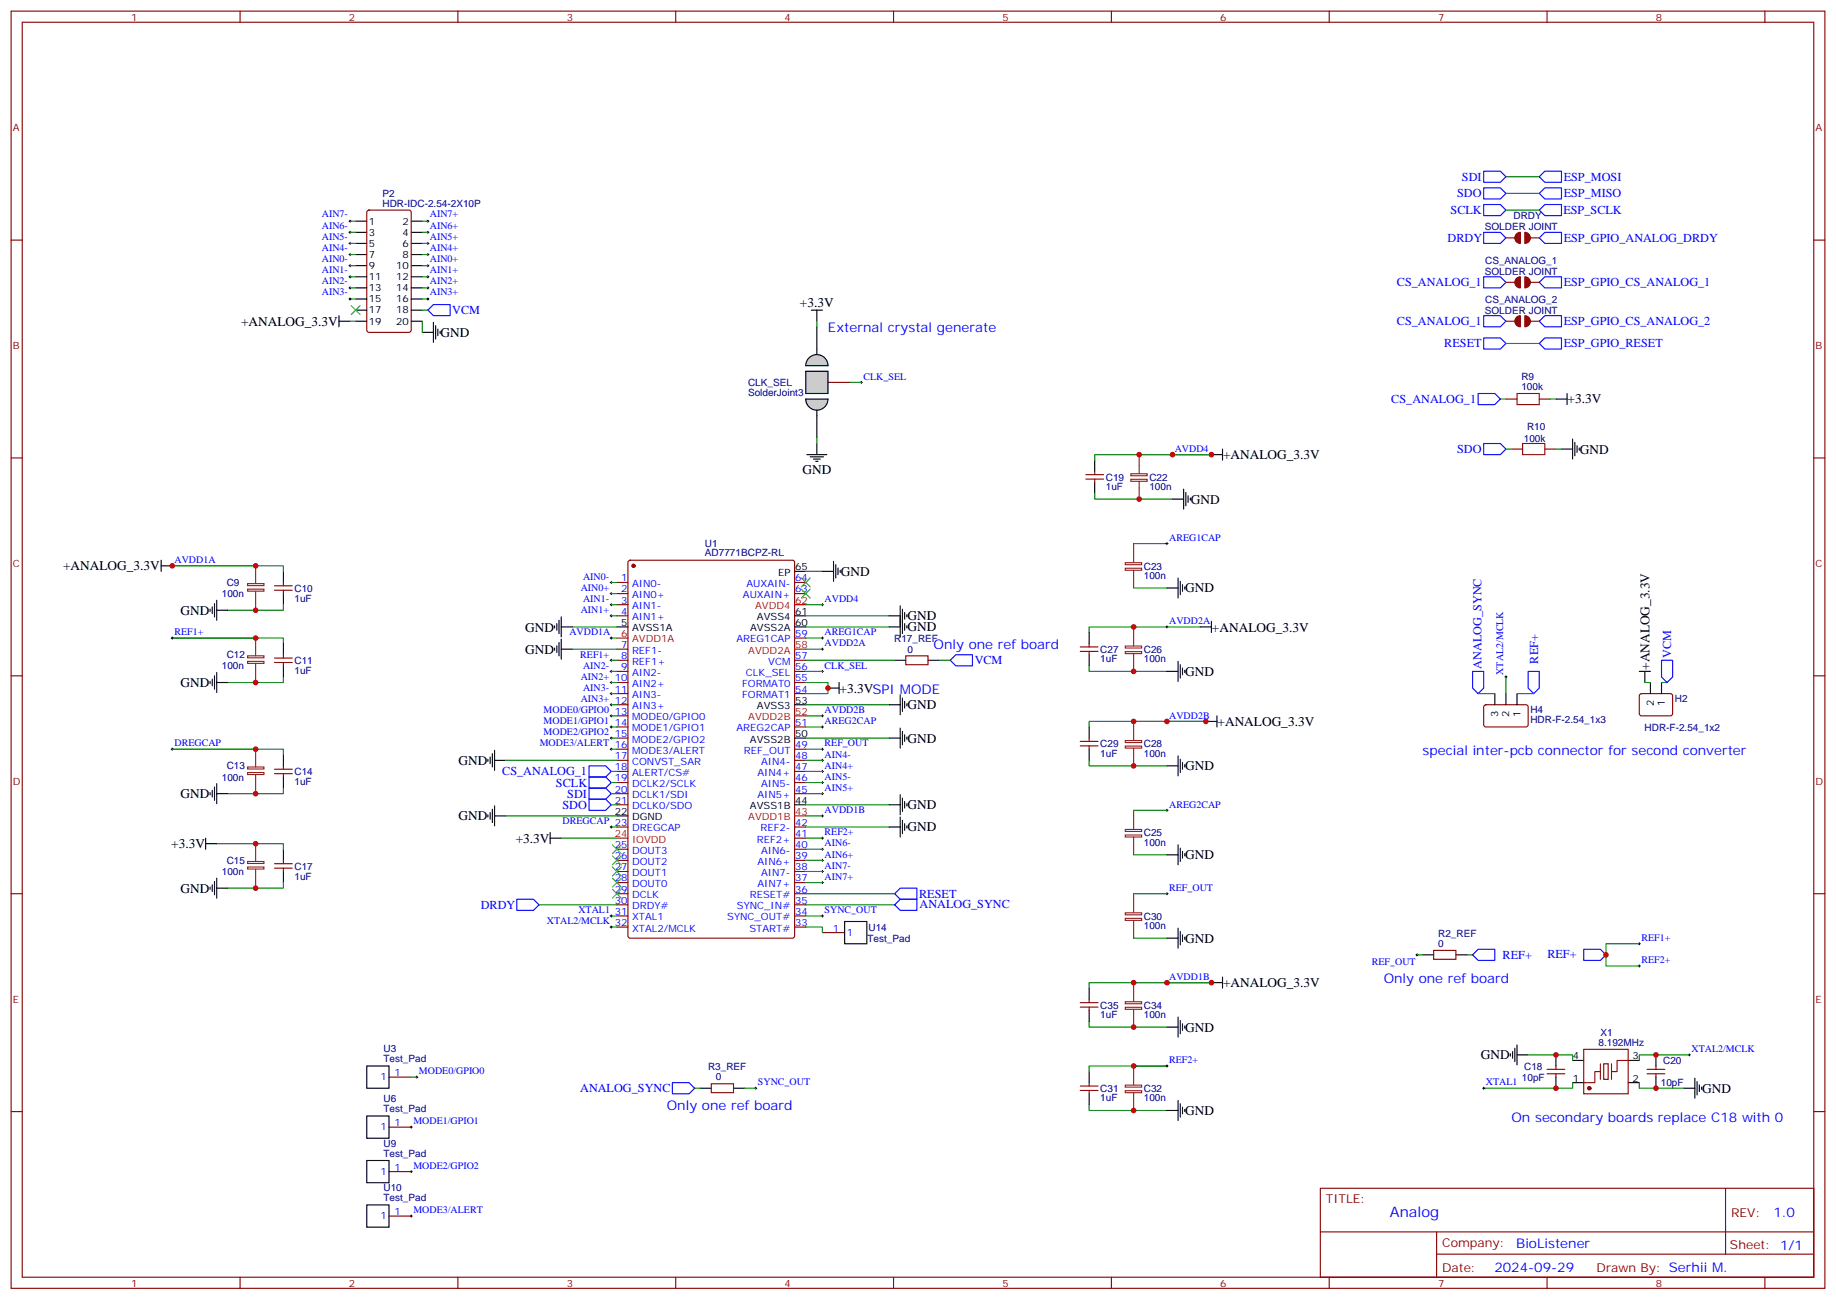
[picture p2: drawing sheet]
<svg xmlns="http://www.w3.org/2000/svg" width="583mm" height="413mm" viewBox="0 0 583 413" stroke-linecap="round" stroke-linejoin="round" font-family="sans-serif">
<g fill="none" stroke="#870000" stroke-width=".35">
<path d="M3.5 3.5h575.8v405.4h-575.8zM7.1 7.1h568.6v398.2h-568.6zM76.2 3.5v3.6M145.3 3.5v3.6M214.5 3.5v3.6M283.6 3.5v3.6M352.8 3.5v3.6M421.9 3.5v3.6M491.1 3.5v3.6M560.2 3.5v3.6M3.5 76.2h3.6M116.7 66.9l.4-.2h12.7l.7 .4v37.7l-.4 .6-13 .1-.6-.5-.1-37.6z"/>
<path d="M478 75.5h2.8M485.8 75.5h2.8M575.7 76.2h3.6M478 89.6h2.8M485.8 89.6h2.8M478 102h2.8M485.8 102h2.8M478 126.6h3.5M488.6 126.6h3.5M3.5 145.3h3.6M344.7 150.6h5.6M344.7 152h5.6"/>
<path d="M347.5 149.6v1M347.5 152v1.1M479.8 142.5h3.5M490.4 142.5h3.5M575.7 145.3h3.6M199.6 178l.4-.2h51.5l.7 .4v118.8l-.4 .7h-51.8l-.6-.4-.1-118.8zM87.1 187.3h5.7M87.1 185.9h5.7M90 184.9v1M90 187.3v1.1M195.8 184.9h3.5M195.8 188.4h3.5"/>
<path d="M195.8 191.9h3.5M195.8 195.4h3.5M252.2 184.9h3.6M252.2 188.4h3.6M3.5 214.5h3.6M87.1 210.3h5.7M87.1 208.8h5.7M90 207.8v1M90 210.3v1M195.8 206h3.5M195.8 209.5h3.5M195.8 213.1h3.5"/>
<path d="M195.8 216.6h3.5M252.2 209.5h3.6M252.2 213.1h3.6M252.2 216.6h3.6M252.2 202.5h3.6M342.9 205.3h5.6M342.9 206.7h5.6M345.7 204.3v1M345.7 206.7v1.1M575.7 214.5h3.6M195.8 220.1h3.5M195.8 223.7h3.5"/>
<path d="M195.8 227.2h3.5M195.8 230.7h3.5M195.8 234.2h3.5M195.8 237.8h3.5M252.2 220.1h3.6M252.2 230.7h3.6M252.2 237.8h3.6M342.9 235.3h5.6M342.9 236.7h5.6M345.7 234.2v1.1M345.7 236.7v1.1M520.6 220.3l.5-.2 9.4 .1 .4 .6v6l-.7 .4-9.4-.1-.5-.6v-5.7z"/>
<path d="M87.1 245.5h5.7M87.1 244.1h5.7M90 243.1v1M90 245.5v1.1M195.8 241.3h3.5M195.8 244.8h3.5M195.8 248.4h3.5M195.8 251.9h3.5M195.8 255.4h3.5M252.2 241.3h3.6M252.2 244.8h3.6M252.2 248.4h3.6"/>
<path d="M252.2 251.9h3.6M87.1 275.5h5.7M87.1 274.1h5.7M90 273v1.1M90 275.5v1.1M195.8 262.5h3.5M195.8 269.5h3.5M195.8 273h3.5M195.8 276.6h3.5M252.2 262.5h3.6M252.2 269.5h3.6M252.2 273h3.6"/>
<path d="M252.2 276.6h3.6M252.2 266h3.6M3.5 283.6h3.6M195.8 283.6h3.5M195.8 280.1h3.5M195.8 287.2h3.5M195.8 290.7h3.5M195.8 294.2h3.5M252.2 283.6h3.6M252.2 280.1h3.6M252.2 287.2h3.6M252.2 290.7h3.6"/>
<path d="M252.2 294.2h3.6M575.7 283.6h3.6M342.9 318.2h5.6M342.9 319.6h5.6M345.7 317.1v1.1M345.7 319.6v1.1M491.1 339.4h5.6M493.9 338.3v1.1M502.7 333h14.1v14.1h-14.1zM509.1 337.6h1.4v4.9h-1.4zM516.8 336.5h-3.5v3.6h-1.8M522.8 339.4h5.7"/>
<path d="M525.6 338.3v1.1M3.5 352.8h3.6M342.9 344.7h5.6M342.9 346.1h5.6M345.7 343.6v1.1M345.7 346.1v1M491.1 340.8h5.6M493.9 340.8v1M508 340.1h-1.8v3.5h-3.5M522.8 340.8h5.7M525.6 340.8v1M575.7 352.8h3.6"/>
<path d="M419.1 377.1h156.6v28.2h-156.6zM547.7 377.1v20.9M419.1 391h156.5M456 398h119.6M456 391v14.1M76.2 405.3v3.6M145.3 405.3v3.6M214.5 405.3v3.6M283.6 405.3v3.6M352.8 405.3v3.6M421.9 405.3v3.6M491.1 405.3v3.6"/>
<path d="M560.2 405.3v3.6"/>
</g>
<g fill="none" stroke="#000" stroke-width=".35">
<path d="M112.9 70.2h3.5M112.9 73.7h3.5M112.9 77.3h3.5M130.5 70.2h3.6M130.5 73.7h3.6M130.5 77.3h3.6M112.9 80.8h3.5M112.9 84.3h3.5M112.9 87.8h3.5M112.9 91.4h3.5M112.9 94.9h3.5M112.9 98.4h3.5"/>
<path d="M130.5 80.8h3.6M130.5 84.3h3.6M130.5 87.8h3.6M130.5 91.4h3.6M130.5 94.9h3.6M130.5 98.4h3.6M107.6 102h3.5M107.6 100.2v3.5M112.9 102h3.5M130.5 102h3.6M134.1 105.5h3.5M137.6 102.3v6.4"/>
<path d="M138.3 103.4v4.2M139 104.4v2.1M139.7 105.1v.7M259.3 103.7v7.1M259.3 131.9v7.1M493.9 126.6h3.5M497.4 124.9v3.5M499.2 139.3v6.4M347.5 146v3.6M347.5 153.1v3.5M495.7 142.5h3.5M499.9 140.4v4.2"/>
<path d="M500.6 141.5v2.1M501.3 142.2v.7M90 181.3v3.6M90 188.4v3.5M195.8 199h3.5M252.2 199h3.6M252.2 195.4h3.6M252.2 181.3h3.6M90 204.3v3.5M90 211.3v3.5M345.7 200.7v3.6M345.7 207.8v3.5"/>
<path d="M520.3 213.1h3.6M522.1 213.1v3.5M523.9 216.6v3.5M527.4 216.6v3.5M90 239.5v3.6M252.2 234.2h3.6M252.2 223.7h3.6M345.7 230.7v3.5M345.7 237.8v3.5M66.7 251.5v.7M67.4 250.8v2.1M68.1 249.8v4.2"/>
<path d="M68.8 248.7v6.4M68.8 251.9h3.5M90 246.6v3.5M154.9 258.6v.7M155.6 257.9v2.1M156.3 256.8v4.3M157 258.9h3.5M157 255.8v6.3M195.8 258.9h3.5M252.2 255.4h3.6M68.1 279.8v4.2M68.8 278.7v6.3"/>
<path d="M90 269.5v3.5M90 276.6v3.5M66.7 281.5v.7M67.4 280.8v2.1M68.8 281.9h3.5M345.7 313.6v3.5M345.7 320.7v3.5M479.4 334.4v.7M480.1 333.7v2.1M480.8 332.7v4.2M481.5 334.8h3.6M481.5 331.6v6.4"/>
<path d="M493.9 334.8v3.5M499.2 336.5h3.5M516.8 336.5h3.5M525.6 334.8v3.5M345.7 340.1v3.5M345.7 347.1v3.6M493.9 341.8v3.6M499.2 343.6h3.5M516.8 343.6h3.5M525.6 341.8v3.6M534.5 345.4h3.5M538 342.2v6.3"/>
<path d="M538.7 343.3v4.2M539.4 344.3v2.1M540.1 345v.7"/>
</g>
<g fill="#870000" stroke="#870000" stroke-width=".35">
<circle cx="504.5" cy="345.4" r=".53"/>
<circle cx="201.1" cy="179.6" r=".53"/>
</g>
<path d="M508 337.6v4.9M511.5 337.6v4.9" fill="none" stroke="#871200" stroke-width=".35"/>
<g fill="none" stroke="#008700" stroke-width=".35">
<path d="M478 56.1h10.6M478 61.4h10.6M478 66.7h10.6M111.1 102h1.8M134.1 102v3.5M478 109h10.6M476.2 126.6h1.8M492.1 126.6h1.8M347.5 156.6v1.8h24.7M361.6 144.3h22.9h-37v1.7M478 142.5h1.8M493.9 142.5h1.8"/>
<path d="M81.1 179.6h-26.4h35.3v1.7M359.8 172.5h10.6M90 191.9v1.8h-17.7M181.7 199h14.1M255.8 181.3h5.3M255.8 195.4h26.4M255.8 199h26.4M255.8 191.9h5.3M359.8 186.6h10.6M381 199h-35.3v1.7M81.1 202.5h-26.4h35.3v1.8M90 214.8v1.8h-17.7"/>
<path d="M181.7 206h14.1M194 202.5h1.8M194 209.5h1.8M255.8 206h5.3M255.8 202.5h5.3M255.8 213.1h5.3M345.7 211.3v1.8h24.7M522.1 216.6h1.8M527.4 216.6h1.8M81.1 237.8h-26.4h35.3v1.7M255.8 223.7h26.4M255.8 234.2h26.4"/>
<path d="M255.8 227.2h5.3M255.8 230.7h5.3M255.8 237.8h5.3M359.8 229h23h-37.1v1.7M90 250.1v1.8h-17.7M160.5 258.9h35.3M194 248.4h1.8M194 244.8h1.8M255.8 255.4h26.4M255.8 258.9h5.3M345.7 241.3v1.8h24.7M359.8 257.2h10.6"/>
<path d="M68.8 267.8h21.2v1.7M178.2 266h17.6M194 262.5h1.8M255.8 262.5h26.4M255.8 266h5.3M359.8 271.3h10.6M90 280.1v1.8h-17.7M171.1 287.2h24.7M194 290.7h1.8M194 294.2h1.8M359.8 297.7h10.6M359.8 283.6h10.6"/>
<path d="M359.8 311.9h24.7h-38.8v1.7M345.7 324.2v1.8h24.7M359.8 338.3h10.6h-24.7v1.8M485.1 334.8h14.1v1.7M536.2 334.8h-15.9v1.7M345.7 350.7v1.7h24.7M499.2 343.6v1.8h-28.2M520.3 343.6v1.8h14.2"/>
</g>
<g fill="none" stroke="#000" stroke-width=".32">
<path d="M273 121.4h.8M273.4 121v.7M371.8 144.3h.7M372.2 143.9v.7M54.3 179.6h.7M54.7 179.2v.7M370.1 172.5h.7M370.4 172.2v.7M260.7 191.9h.7M261.1 191.6v.7M370.1 199h.7M370.4 198.6v.7"/>
<path d="M54.3 202.5h.7M54.7 202.1v.7M193.7 202.5h.7M193.7 209.5h.7M194 202.1v.7M194 209.2v.7M260.7 202.5h.7M260.7 206h.7M260.7 213.1h.7M261.1 202.1v.7M261.1 205.7v.7M261.1 212.7v.7"/>
<path d="M54.3 237.8h.7M54.7 237.4v.7M260.7 227.2h.7M260.7 230.7h.7M260.7 237.8h.7M261.1 226.8v.7M261.1 230.4v.7M261.1 237.4v.7M370.1 229h.7M370.4 228.6v.7M260.7 258.9h.7M261.1 258.6v.7"/>
<path d="M370.1 257.2h.7M370.4 256.8v.7M193.7 262.5h.7M194 262.1v.7M260.7 266h.7M261.1 265.6v.7M193.7 294.2h.7M193.7 290.7h.7M194 290.3v.7M194 293.9v.7M370.1 283.6h.7M370.4 283.3v.7"/>
<path d="M370.1 311.9h.7M370.4 311.5v.7M370.1 338.3h.7M370.4 338v.7M535.9 334.8h.7M536.2 334.4v.7M470.6 345.4h.7M471 345v.7"/>
</g>
<path d="M481.5 124.9h7.1v3.5h-7.1zM483.3 140.8h7.1v3.5h-7.1z" fill="none" stroke="#a10000" stroke-width=".35"/>
<g fill="none" stroke="#00f" stroke-width=".35">
<path d="M488.6 56.1l1.8-1.8h5.3v3.6h-5.3zM471 73.7h5.2l1.8 1.8-1.8 1.8h-5.2zM471 64.9h5.2l1.8 1.8-1.8 1.7h-5.2zM488.6 61.4l1.8-1.8h5.3v3.5h-5.3zM488.6 66.7l1.8-1.8h5.3v3.5h-5.3zM488.6 75.5l1.8-1.8h5.3v3.6h-5.3zM471 87.8h5.2l1.8 1.8-1.8 1.8h-5.2zM488.6 89.6l1.8-1.8h5.3v3.6h-5.3zM471 107.2h5.2l1.8 1.8-1.8 1.8h-5.2zM471 100.2h5.2l1.8 1.8-1.8 1.7h-5.2zM488.6 109l1.8-1.8h5.3v3.6h-5.3zM488.6 102l1.8-1.8h5.3v3.5h-5.3z"/>
<path d="M469.2 124.9h5.3l1.7 1.7-1.7 1.8h-5.3zM471 140.8h5.2l1.8 1.7-1.8 1.8h-5.2zM187 246.6h5.3l1.7 1.8-1.7 1.7h-5.3zM187 243.1h5.3l1.7 1.7-1.7 1.8h-5.3zM164 285.4h5.3l1.8 1.8-1.8 1.7h-5.3z"/>
</g>
<g fill="#900" stroke="#900" stroke-width=".35">
<path d="M481.4 74.2l1.2-.5v3.6a1.76 1.76 0 0 1-1.6-1.1 1.76 1.76 0 0 1 .4-2z"/>
<path d="M484 73.7a1.76 1.76 0 0 1 1.8 1.8 1.76 1.76 0 0 1-1.8 1.8z"/>
<path d="M481.4 88.4l1.2-.6v3.6a1.76 1.76 0 0 1-1.6-1.1 1.76 1.76 0 0 1 .4-1.9z"/>
<path d="M484 87.8a1.76 1.76 0 0 1 1.8 1.8 1.76 1.76 0 0 1-1.8 1.8z"/>
<path d="M481.4 100.7l1.2-.5v3.5a1.76 1.76 0 0 1-1.6-1.1 1.76 1.76 0 0 1 .4-1.9z"/>
<path d="M484 100.2a1.76 1.76 0 0 1 1.8 1.8 1.76 1.76 0 0 1-1.8 1.7z"/>
</g>
<path d="M252.2 191.9h3.6M195.8 202.5h3.5M252.2 206h3.6M252.2 227.2h3.6M252.2 258.9h3.6M195.8 266h3.5" fill="none" stroke="#f00" stroke-width=".35"/>
<g fill="none" stroke="#8c2424" stroke-width=".35">
<path d="M359 150.4h5.1v.6h-5.1zM359 152.1h5.1v.7h-5.1zM361.6 144.3v6M361.6 152.8v5.6M81.1 179.6v5.6M357.2 178.6h5.2v.6h-5.2zM359.8 172.5v6M78.6 187h5.2v.6h-5.2zM78.6 185.2h5.2v.6h-5.2zM81.1 187.7v6M357.2 180.3h5.2v.7h-5.2zM359.8 181v5.6"/>
<path d="M359.8 199v6M78.6 209.9h5.2v.6h-5.2zM78.6 208.1h5.2v.7h-5.2zM81.1 202.5v5.6M81.1 210.6v6M357.2 205h5.2v.7h-5.2zM357.2 206.8h5.2v.6h-5.2zM359.8 207.4v5.7M81.1 237.8v5.6M357.2 235h5.2v.7h-5.2zM357.2 236.8h5.2v.6h-5.2zM359.8 229v5.9"/>
<path d="M359.8 237.4v5.7M78.6 245.2h5.2v.6h-5.2zM78.6 243.4h5.2v.7h-5.2zM81.1 245.9v6M359.8 257.2v6M78.6 275.2h5.2v.6h-5.2zM78.6 273.4h5.2v.6h-5.2zM81.1 267.8v5.6M81.1 275.9v6M357.2 263.2h5.2v.7h-5.2zM357.2 265h5.2v.6h-5.2zM359.8 265.6v5.7"/>
<path d="M357.2 289.7h5.2v.6h-5.2zM357.2 291.5h5.2v.6h-5.2zM359.8 283.6v6M359.8 292.1v5.6M357.2 317.9h5.2v.7h-5.2zM357.2 319.7h5.2v.6h-5.2zM359.8 311.9v6M359.8 320.3v5.7M359.8 338.3v6M357.2 344.4h5.2v.6h-5.2zM357.2 346.1h5.2v.7h-5.2zM359.8 346.8v5.6"/>
</g>
<g fill="#ccc" stroke="#000" stroke-width=".35">
<path d="M255.8 126.6h7a3.5 3.5 0 0 1-3.5 3.6 3.5 3.5 0 0 1-3.5-3.6z"/>
<path d="M256.8 113.6a3.5 3.5 0 0 1 3.8-.8 3.5 3.5 0 0 1 2.2 3.3h-7a3.5 3.5 0 0 1 1-2.5z"/>
</g>
<g fill="#333" stroke="#000" stroke-width=".35">
<path d="M255.8 126.6h7z"/>
<path d="M255.8 116.1h7z"/>
</g>
<path d="M259.3 110.8v1.7M259.3 130.2v1.7" fill="none" stroke="#000" stroke-width=".35"/>
<path d="M262.8 121.4h7.1" fill="none" stroke="#870000" stroke-width=".35"/>
<path d="M255.8 117.8h7v7.1h-7z" fill="#ccc" stroke="#000" stroke-width=".35"/>
<g fill="none" stroke="#008700" stroke-width=".35">
<path d="M111.1 70.2h1.8M111.1 73.7h1.8M111.1 77.3h1.8M134.1 70.2h1.7M134.1 73.7h1.7M134.1 77.3h1.7M111.1 80.8h1.8M111.1 84.3h1.8M111.1 87.8h1.8M111.1 91.4h1.8M111.1 94.9h1.8M134.1 98.4h1.7"/>
<path d="M134.1 80.8h1.7M134.1 84.3h1.7M134.1 87.8h1.7M134.1 91.4h1.7M134.1 94.9h1.7M259.3 102v1.7M259.3 139v1.8M269.9 121.4h3.5M372.2 144.3h12.3M194 184.9h1.8M194 188.4h1.8M194 191.9h1.8"/>
<path d="M194 195.4h1.8M194 213.1h1.8M194 216.6h1.8M255.8 216.6h7v3.5h-7M255.8 209.5h28.2M298.1 209.5h3.5M478 214.8v5.3M194 220.1h1.8M194 223.7h1.8M194 227.2h1.8M194 230.7h1.8M194 234.2h1.8"/>
<path d="M194 237.8h1.8M370.4 229h12.4M469.2 220.1h5.3M481.5 220.1h5.3M160.5 241.3h35.3M194 251.9h1.8M194 255.4h1.8M255.8 251.9h5.3M255.8 241.3h5.3M255.8 244.8h5.3M255.8 248.4h5.3M255.8 269.5h5.3"/>
<path d="M255.8 273h5.3M255.8 276.6h5.3M255.8 294.2h5.3v1.8M255.8 283.6h28.2M255.8 280.1h5.3M255.8 290.7h5.3M255.8 287.2h28.2M520.3 299.5h-10.5v7.1h10.5M370.4 311.9h14.1M449.8 303h1.8M465.7 303h1.7M130.5 341.8h1.8"/>
<path d="M220.5 345.4h1.7M236.4 345.4h3.5"/>
</g>
<g fill="none" stroke="#000" stroke-width=".35">
<path d="M257.5 98.4h3.6M259.3 98.4v3.6M256.1 144.3h6.4M257.2 145h4.2M258.2 145.7h2.1M258.9 146.4h.7M259.3 140.8v3.5M372.2 158.4h3.5M375.7 155.2v6.4M376.4 156.3v4.2M377.1 157.3v2.2M377.8 158v.7"/>
<path d="M384.5 144.3h3.6M388.1 142.5v3.5M51.2 179.6h3.5M51.2 177.8v3.5M264.6 178.2v6.3M265.3 179.2v4.2M66.7 193.3v.7M67.4 192.6v2.1M68.1 191.6v4.2M68.8 190.5v6.3M68.8 193.7h3.5M176 198.6v.7"/>
<path d="M176.7 197.9v2.1M177.4 196.8v4.3M178.2 199h3.5M178.2 195.8v6.3M261.1 181.3h3.5M266 180.3v2.1M266.7 181v.7M282.2 199h3.6M282.2 195.4h3.6M285.8 192.3v9.8M286.5 193.3v7.8M287.2 194.4v2.1"/>
<path d="M287.2 197.9v2.1M287.9 195.1v.7M287.9 198.6v.7M370.4 186.6h3.5M373.9 183.4v6.4M374.6 184.5v4.2M375.4 185.6v2.1M376.1 186.3v.7M381 199h3.5M384.5 197.2v3.5M66.7 216.3v.7M67.4 215.5v2.2"/>
<path d="M68.1 214.5v4.2M68.8 216.6h3.5M68.8 213.4v6.4M176 205.7v.7M176.7 205v2.1M177.4 203.9v4.2M178.2 202.8v6.4M178.2 206h3.5M262.8 218.4h3.5M266.3 216.6v3.5M284 209.5h3.5M294.6 209.5h3.5"/>
<path d="M370.4 213.1h3.5M373.9 209.9v6.4M374.6 211v4.2M375.4 212v2.1M376.1 212.7v.7M156.3 239.2v4.2M157 238.1v6.4M282.2 223.7h3.6M282.2 234.2h3.6M285.8 220.5v6.3M285.8 231.1v6.3M286.5 221.5v4.3"/>
<path d="M286.5 232.1v4.3M287.2 222.6v2.1M287.2 233.2v2.1M287.9 223.3v.7M287.9 233.9v.7M373.9 239.9v6.3M382.8 229h3.5M386.3 227.2v3.5M474.5 220.1v3.6M478 220.1v3.6M481.5 220.1v3.6M154.9 240.9v.8"/>
<path d="M155.6 240.2v2.2M157 241.3h3.5M282.2 255.4h3.6M285.8 252.2v6.4M285.8 259.3v6.3M286.5 253.3v4.2M287.2 254.4v2.1M287.9 255.1v.7M370.4 243.1h3.5M374.6 240.9v4.3M375.4 242v2.1M376.1 242.7v.7"/>
<path d="M65.3 267.8h3.5M65.3 266v3.5M174.6 266h3.6M174.6 264.2v3.6M282.2 262.5h3.6M286.5 260.3v4.3M287.2 261.4v2.1M287.9 262.1v.7M370.4 271.3h3.5M373.9 268.1v6.4M374.6 269.2v4.2M375.4 270.2v2.1"/>
<path d="M376.1 270.9v.7M268.1 292.5h7.1v7h-7.1zM370.4 297.7h3.5M373.9 294.6v6.3M374.6 295.6v4.3M375.4 296.7v2.1M376.1 297.4v.7M384.5 311.9h3.6M388.1 310.1v3.5M451.6 303h3.5M462.1 303h3.6M116.4 338.3h7.1v7.1h-7.1z"/>
<path d="M370.4 326h3.5M373.9 322.8v6.3M374.6 323.8v4.3M375.4 324.9v2.1M376.1 325.6v.7M116.4 354.2h7.1v7h-7.1zM222.2 345.4h3.6M232.8 345.4h3.6M370.4 352.4h3.5M373.9 349.2v6.4M374.6 350.3v4.2M375.4 351.4v2.1"/>
<path d="M376.1 352.1v.7M116.4 368.3h7.1v7.1h-7.1zM116.4 382.4h7.1v7.1h-7.1z"/>
</g>
<g fill="none" stroke="#00f" stroke-width=".35">
<path d="M471 54.3h5.2l1.8 1.8-1.8 1.8h-5.2zM471 59.6h5.2l1.8 1.8-1.8 1.7h-5.2zM135.8 98.4l1.8-1.7h5.3v3.5h-5.3zM301.6 209.5l1.8-1.7h5.3v3.5h-5.3zM467.4 213.1h3.6v5.3l-1.8 1.7-1.8-1.7zM485.1 213.1h3.5v5.3l-1.8 1.7-1.7-1.7zM527.4 209.5h3.5v5.3l-1.7 1.8-1.8-1.8zM187 250.1h5.3l1.7 1.8-1.7 1.7h-5.3zM187 253.6h5.3l1.7 1.8-1.7 1.8h-5.3zM284 283.6l1.8-1.7h5.2v3.5h-5.2zM284 287.2l1.8-1.8h5.2v3.5h-5.2zM467.4 303l1.8-1.7h5.3v3.5h-5.3z"/>
<path d="M502.7 301.3h5.3l1.8 1.7-1.8 1.8h-5.3zM213.4 343.6h5.3l1.8 1.8-1.8 1.7h-5.3z"/>
</g>
<g fill="none" stroke="#000" stroke-width=".32">
<path d="M110.8 77.3h.7M110.8 70.2h.7M110.8 73.7h.7M111.1 69.8v.8M111.1 73.4v.7M111.1 76.9v.7M135.5 77.3h.7M135.5 70.2h.7M135.5 73.7h.7M135.8 69.8v.8M135.8 73.4v.7M135.8 76.9v.7"/>
<path d="M110.8 94.9h.7M110.8 91.4h.7M110.8 87.8h.7M110.8 84.3h.7M110.8 80.8h.7M111.1 80.4v.7M111.1 84v.7M111.1 87.5v.7M111.1 91v.7M111.1 94.5v.7M135.5 94.9h.7M135.5 91.4h.7"/>
<path d="M135.5 87.8h.7M135.5 84.3h.7M135.5 80.8h.7M135.8 80.4v.7M135.8 84v.7M135.8 87.5v.7M135.8 91v.7M135.8 94.5v.7M193.7 184.9h.7M193.7 188.4h.7M193.7 191.9h.7M193.7 195.4h.7"/>
<path d="M194 184.5v.7M194 188v.7M194 191.6v.7M194 195.1v.7M193.7 213.1h.7M193.7 216.6h.7M194 212.7v.7M194 216.3v.7M194 219.8v.7M477.7 214.8h.7M478 214.5v.7M193.7 220.1h.7"/>
<path d="M193.7 223.7h.7M193.7 227.2h.7M193.7 230.7h.7M193.7 234.2h.7M193.7 237.8h.7M194 223.3v.7M194 226.8v.7M194 230.4v.7M194 233.9v.7M194 237.4v.7M260.7 241.3h.7M260.7 244.8h.7"/>
<path d="M260.7 248.4h.7M260.7 251.9h.7M261.1 240.9v.8M261.1 244.5v.7M261.1 248v.7M261.1 251.5v.7M260.7 269.5h.7M260.7 273h.7M260.7 276.6h.7M261.1 269.2v.7M261.1 272.7v.7M261.1 276.2v.7"/>
<path d="M261.1 279.8v.7M260.7 280.1h.7M260.7 290.7h.7M261.1 290.3v.7M520 299.5h.7M520.3 299.2v.7M449.4 303h.7M449.8 302.7v.7M520 306.6h.7M520.3 306.2v.7M130.2 357.7h.7M130.5 357.4v.7"/>
<path d="M131.9 341.8h.7M132.3 341.5v.7M239.5 345.4h.7M239.9 345v.7M130.2 371.8h.7M130.5 371.5v.7M130.2 385.9h.7M130.5 385.6v.7"/>
</g>
<path d="M287.5 208.1h7.1v2.9h-7.1zM471.2 223.9l.5-.2h12.9l.5 .7-.1 5.9-.6 .4h-13l-.4-.7v-5.6zM261.1 296h7M455.1 301.6h7v2.8h-7zM123.5 341.8h7M123.5 357.7h7M225.8 344h7v2.8h-7zM123.5 371.8h7M123.5 385.9h7" fill="none" stroke="#870000" stroke-width=".35"/>
<g fill="none" stroke="#3c3" stroke-width=".35">
<path d="M111.5 97l2.8 2.8M114.3 97l-2.8 2.8M254.4 183.4l2.8 2.9M254.4 187l2.8 2.8M257.2 183.4l-2.8 2.9M257.2 187l-2.8 2.8M194.4 268.1l2.8 2.8M194.4 271.6l2.8 2.9M194.4 275.2l2.8 2.8M194.4 278.7l2.8 2.8M197.2 268.1l-2.8 2.8M197.2 271.6l-2.8 2.9"/>
<path d="M197.2 275.2l-2.8 2.8M197.2 278.7l-2.8 2.8M194.4 282.2l2.8 2.8M197.2 282.2l-2.8 2.8"/>
</g>
<g fill="#c00">
<circle cx="493.9" cy="334.8" r=".88"/>
<circle cx="493.9" cy="345.4" r=".88"/>
<circle cx="525.6" cy="345.4" r=".88"/>
<circle cx="525.6" cy="334.8" r=".88"/>
<circle cx="81.1" cy="193.7" r=".88"/>
<circle cx="81.1" cy="179.6" r=".88"/>
<circle cx="81.1" cy="202.5" r=".88"/>
<circle cx="81.1" cy="216.6" r=".88"/>
<circle cx="81.1" cy="251.9" r=".88"/>
<circle cx="81.1" cy="237.8" r=".88"/>
<circle cx="81.1" cy="281.9" r=".88"/>
<circle cx="361.6" cy="158.4" r=".88"/>
<circle cx="361.6" cy="144.3" r=".88"/>
<circle cx="359.8" cy="213.1" r=".88"/>
<circle cx="359.8" cy="229" r=".88"/>
<circle cx="359.8" cy="243.1" r=".88"/>
<circle cx="359.8" cy="311.9" r=".88"/>
<circle cx="359.8" cy="326" r=".88"/>
<circle cx="359.8" cy="352.4" r=".88"/>
<circle cx="359.8" cy="338.3" r=".88"/>
<circle cx="81.1" cy="267.8" r=".88"/>
<circle cx="262.8" cy="218.4" r=".88"/>
<circle cx="359.8" cy="199" r=".88"/>
<circle cx="54.7" cy="179.6" r=".88"/>
<circle cx="370.4" cy="311.9" r=".88"/>
<circle cx="370.4" cy="229" r=".88"/>
<circle cx="382.8" cy="229" r=".88"/>
<circle cx="372.2" cy="144.3" r=".88"/>
<circle cx="384.5" cy="144.3" r=".88"/>
<circle cx="384.5" cy="311.9" r=".88"/>
<circle cx="509.8" cy="303" r=".88"/>
</g>
<text font-size="4.6" fill="#00f" x="441.2" y="386.1">Analog</text>
<g font-size="4.2">
<text x="253.9" y="97.4">+3.3V</text>
<text x="76.5" y="103.4">+ANALOG_3.3V</text>
<text x="139.9" y="106.9">GND</text>
<text x="497.6" y="128">+3.3V</text>
<text x="501.5" y="144">GND</text>
<text x="388.2" y="145.7">+ANALOG_3.3V</text>
<text x="254.7" y="150.4">GND</text>
<text x="378" y="159.8">GND</text>
<text x="20" y="181">+ANALOG_3.3V</text>
<text x="266.9" y="182.7">GND</text>
<text x="376.2" y="188">GND</text>
<text x="57.3" y="195.1">GND</text>
<text x="288" y="196.8">GND</text>
<text x="166.7" y="200.4">GND</text>
<text x="288" y="200.4">GND</text>
<text x="384.7" y="200.4">+ANALOG_3.3V</text>
<text x="166.7" y="207.5">GND</text>
<text x="376.2" y="214.5">GND</text>
<text x="523.6" y="212.6" transform="rotate(-90 523.6 212.6)">+ANALOG_3.3V</text>
<text x="57.3" y="218">GND</text>
<text x="266.5" y="219.8">+3.3VSPI MODE</text>
<text x="288" y="225.1">GND</text>
<text x="386.5" y="230.4">+ANALOG_3.3V</text>
<text x="288" y="235.6">GND</text>
<text x="145.5" y="242.8">GND</text>
<text x="376.2" y="244.5">GND</text>
<text x="57.3" y="253.3">GND</text>
<text x="288" y="256.8">GND</text>
<text x="145.5" y="260.4">GND</text>
<text x="288" y="263.9">GND</text>
<text x="54.4" y="269.2">+3.3V</text>
<text x="163.7" y="267.5">+3.3V</text>
<text x="376.2" y="272.7">GND</text>
<text x="57.3" y="283.3">GND</text>
<text x="376.2" y="299.1">GND</text>
<text x="388.2" y="313.3">+ANALOG_3.3V</text>
<text x="376.2" y="327.4">GND</text>
<text x="470.1" y="336.2">GND</text>
<text x="540.3" y="346.8">GND</text>
<text x="376.2" y="353.8">GND</text>
</g>
<g font-size="4.2" fill="#00f">
<text x="262.8" y="105.5">External crystal generate</text>
<text x="296.3" y="206">Only one ref board</text>
<text x="451.6" y="239.5">special inter-pcb connector for second converter</text>
<text x="439.2" y="311.9">Only one ref board</text>
<text x="211.7" y="352.4">Only one ref board</text>
<text x="479.8" y="356">On secondary boards replace C18 with 0</text>
<text x="562.9" y="386.4">1.0</text>
<text x="481.3" y="395.9">BioListener</text>
<text x="474.4" y="403.7">2024-09-29</text>
</g>
<g font-size="3.9" fill="#00f">
<text x="464" y="57.3">SDI</text>
<text x="496.4" y="57.3">ESP_MOSI</text>
<text x="462.5" y="62.6">SDO</text>
<text x="496.4" y="62.6">ESP_MISO</text>
<text x="460.4" y="68">SCLK</text>
<text x="496.3" y="67.9">ESP_SCLK</text>
<text x="459.5" y="76.8">DRDY</text>
<text x="496.4" y="76.8">ESP_GPIO_ANALOG_DRDY</text>
<text x="443.4" y="90.9">CS_ANALOG_1</text>
<text x="496.4" y="90.8">ESP_GPIO_CS_ANALOG_1</text>
<text x="143.6" y="99.7">VCM</text>
<text x="443.4" y="103.2">CS_ANALOG_1</text>
<text x="496.4" y="103.1">ESP_GPIO_CS_ANALOG_2</text>
<text x="458.5" y="110.2">RESET</text>
<text x="496.4" y="110.3">ESP_GPIO_RESET</text>
<text x="441.6" y="127.9">CS_ANALOG_1</text>
<text x="462.5" y="143.7">SDO</text>
<text x="530.5" y="208.8" transform="rotate(-90 530.5 208.8)">VCM</text>
<text x="309.4" y="210.9">VCM</text>
<text x="470.3" y="212.2" transform="rotate(-90 470.3 212.2)">ANALOG_SYNC</text>
<text x="488.2" y="210.6" transform="rotate(-90 488.2 210.6)">REF+</text>
<text x="159.4" y="246.1">CS_ANALOG_1</text>
<text x="176.5" y="249.7">SCLK</text>
<text x="178.5" y="256.6">SDO</text>
<text x="180.1" y="253.1">SDI</text>
<text x="291.7" y="285">RESET</text>
<text x="152.6" y="288.5">DRDY</text>
<text x="291.9" y="288.3">ANALOG_SYNC</text>
<text x="477" y="304.4">REF+</text>
<text x="491.2" y="304.2">REF+</text>
<text x="184.2" y="346.6">ANALOG_SYNC</text>
</g>
<g font-size="3.9" fill="#800">
<text x="420.9" y="381.7">TITLE:</text>
<text x="549.5" y="386.4">REV:</text>
<text x="457.8" y="395.9">Company:</text>
<text x="549.1" y="396.5">Sheet: 1/1</text>
<text x="457.8" y="403.6">Date:</text>
<text x="506.8" y="403.7">Drawn By: Serhii M.</text>
</g>
<g font-size="3.2" fill="#800">
<text x="41.6" y="6.5">1</text>
<text x="110.8" y="6.5">2</text>
<text x="179.9" y="6.5">3</text>
<text x="249.1" y="6.5">4</text>
<text x="318.2" y="6.5">5</text>
<text x="387.3" y="6.5">6</text>
<text x="456.5" y="6.5">7</text>
<text x="525.6" y="6.5">8</text>
<text x="4.1" y="41.6">A</text>
<text x="576.3" y="41.6">A</text>
<text x="4.1" y="110.8">B</text>
<text x="576.3" y="110.8">B</text>
<text x="4.1" y="179.9">C</text>
<text x="576.3" y="179.9">C</text>
<text x="4.1" y="249.1">D</text>
<text x="576.3" y="249.1">D</text>
<text x="4.1" y="318.2">E</text>
<text x="576.3" y="318.2">E</text>
<text x="41.6" y="408.3">1</text>
<text x="110.8" y="408.3">2</text>
<text x="179.9" y="408.3">3</text>
<text x="249.1" y="408.3">4</text>
<text x="318.2" y="408.3">5</text>
<text x="387.3" y="408.3">6</text>
<text x="456.5" y="408.3">7</text>
<text x="525.6" y="408.3">8</text>
</g>
<g font-size="3.2" fill="#000080">
<text x="121.4" y="65.6">HDR-IDC-2.54-2X10P</text>
<text x="121.4" y="62.5">P2</text>
<text x="480.4" y="69.6">DRDY</text>
<text x="471.3" y="73.1">SOLDER JOINT</text>
<text x="471.4" y="83.7">CS_ANALOG_1</text>
<text x="471.3" y="87.2">SOLDER JOINT</text>
<text x="471.3" y="99.6">SOLDER JOINT</text>
<text x="471.4" y="96">CS_ANALOG_2</text>
<text x="237.4" y="125.7">SolderJoint3</text>
<text x="237.4" y="122.5">CLK_SEL</text>
<text x="482.9" y="123.8">100k</text>
<text x="482.9" y="120.7">R9</text>
<text x="484.7" y="136.4">R10</text>
<text x="483.7" y="140.1">100k</text>
<text x="351" y="155.5">1uF</text>
<text x="351" y="152.5">C19</text>
<text x="364.8" y="155.5">100n</text>
<text x="364.8" y="152.5">C22</text>
<text x="223.8" y="173.7">U1</text>
<text x="223.8" y="176.6">AD7771BCPZ-RL</text>
<text x="72" y="186">C9</text>
<text x="363.1" y="183.7">100n</text>
<text x="363.1" y="180.7">C23</text>
<text x="70.4" y="189.5">100n</text>
<text x="93.5" y="191">1uF</text>
<text x="93.5" y="187.8">C10</text>
<text x="283.8" y="203.6">R17_REF</text>
<text x="72" y="208.9">C12</text>
<text x="288" y="207.1">0</text>
<text x="349.2" y="207.2">C27</text>
<text x="363.1" y="207.2">C26</text>
<text x="70.4" y="212.4">100n</text>
<text x="93.5" y="213.9">1uF</text>
<text x="93.5" y="210.7">C11</text>
<text x="349.2" y="210.1">1uF</text>
<text x="363.1" y="210.1">100n</text>
<text x="485.8" y="226.2">H4</text>
<text x="531.6" y="222.7">H2</text>
<text x="485.8" y="229.4">HDR-F-2.54_1x3</text>
<text x="522" y="231.9">HDR-F-2.54_1x2</text>
<text x="349.2" y="237.2">C29</text>
<text x="363.1" y="237.2">C28</text>
<text x="72" y="244.2">C13</text>
<text x="93.5" y="246">C14</text>
<text x="349.2" y="240.1">1uF</text>
<text x="363.1" y="240.1">100n</text>
<text x="70.4" y="247.7">100n</text>
<text x="93.5" y="249.2">1uF</text>
<text x="363.1" y="268.4">100n</text>
<text x="363.1" y="265.4">C25</text>
<text x="72" y="274.2">C15</text>
<text x="93.5" y="276">C17</text>
<text x="70.4" y="277.7">100n</text>
<text x="93.5" y="279.2">1uF</text>
<text x="363.1" y="291.9">C30</text>
<text x="275.4" y="298.8">Test_Pad</text>
<text x="275.7" y="295.3">U14</text>
<text x="363.1" y="294.8">100n</text>
<text x="456.5" y="297.4">R2_REF</text>
<text x="456.5" y="300.6">0</text>
<text x="349.2" y="323">1uF</text>
<text x="349.2" y="320.1">C35</text>
<text x="363.1" y="323">100n</text>
<text x="363.1" y="320.1">C34</text>
<text x="508" y="328.9">X1</text>
<text x="121.7" y="334">U3</text>
<text x="507.4" y="332">8.192MHz</text>
<text x="121.7" y="337.1">Test_Pad</text>
<text x="224.8" y="339.5">R3_REF</text>
<text x="483.8" y="339.5">C18</text>
<text x="527.9" y="337.7">C20</text>
<text x="227.2" y="342.9">0</text>
<text x="349.2" y="346.6">C31</text>
<text x="363.1" y="346.6">C32</text>
<text x="483.1" y="343">10pF</text>
<text x="527.2" y="344.7">10pF</text>
<text x="121.7" y="353">Test_Pad</text>
<text x="121.7" y="349.9">U6</text>
<text x="349.2" y="349.5">1uF</text>
<text x="363.1" y="349.5">100n</text>
<text x="121.7" y="364">U9</text>
<text x="121.7" y="367.1">Test_Pad</text>
<text x="121.7" y="381.2">Test_Pad</text>
<text x="121.7" y="378.1">U10</text>
</g>
<g font-size="3.2" fill="#00f">
<text x="102.2" y="69">AIN7-</text>
<text x="136.5" y="69">AIN7+</text>
<text x="102.2" y="76.1">AIN5-</text>
<text x="102.2" y="72.6">AIN6-</text>
<text x="136.5" y="76.1">AIN5+</text>
<text x="136.5" y="72.5">AIN6+</text>
<text x="102.2" y="83.1">AIN0-</text>
<text x="102.2" y="79.6">AIN4-</text>
<text x="136.5" y="83.1">AIN0+</text>
<text x="136.5" y="79.6">AIN4+</text>
<text x="102.2" y="86.7">AIN1-</text>
<text x="136.5" y="86.7">AIN1+</text>
<text x="102.2" y="93.7">AIN3-</text>
<text x="102.2" y="90.2">AIN2-</text>
<text x="136.5" y="93.7">AIN3+</text>
<text x="136.5" y="90.2">AIN2+</text>
<text x="274.1" y="120.5">CLK_SEL</text>
<text x="372.9" y="143.4">AVDD4</text>
<text x="371.1" y="171.6">AREG1CAP</text>
<text x="55.4" y="178.7">AVDD1A</text>
<text x="185.1" y="184">AIN0-</text>
<text x="197.1" y="184.5">1</text>
<text x="252.4" y="184.5">64</text>
<text x="184.3" y="187.5">AIN0+</text>
<text x="185.1" y="191">AIN1-</text>
<text x="197.1" y="188">2</text>
<text x="197.1" y="191.6">3</text>
<text x="200.6" y="186.3">AIN0-</text>
<text x="200.6" y="189.8">AIN0+</text>
<text x="235.8" y="189.8">AUXAIN+</text>
<text x="236.9" y="186.3">AUXAIN-</text>
<text x="252.4" y="188">63</text>
<text x="261.8" y="191">AVDD4</text>
<text x="184.3" y="194.6">AIN1+</text>
<text x="197.1" y="195.1">4</text>
<text x="200.6" y="193.3">AIN1-</text>
<text x="200.6" y="196.8">AIN1+</text>
<text x="55.4" y="201.6">REF1+</text>
<text x="180.7" y="201.6">AVDD1A</text>
<text x="233.8" y="203.9">AREG1CAP</text>
<text x="252.4" y="202.1">59</text>
<text x="261.8" y="201.6">AREG1CAP</text>
<text x="371.1" y="198.1">AVDD2A</text>
<text x="184.2" y="208.7">REF1+</text>
<text x="197.1" y="205.7">7</text>
<text x="197.1" y="209.2">8</text>
<text x="200.6" y="207.4">REF1-</text>
<text x="252.4" y="209.2">57</text>
<text x="261.8" y="205.1">AVDD2A</text>
<text x="184.3" y="215.7">AIN2+ 10</text>
<text x="185.1" y="212.2">AIN2-</text>
<text x="197.1" y="212.7">9</text>
<text x="200.6" y="211">REF1+</text>
<text x="200.6" y="214.5">AIN2-</text>
<text x="236.8" y="214.5">CLK_SEL</text>
<text x="243.9" y="211">VCM</text>
<text x="252.4" y="212.7">56</text>
<text x="261.8" y="212.2">CLK_SEL</text>
<text x="477.1" y="214.1" transform="rotate(-90 477.1 214.1)">XTAL2/MCLK</text>
<text x="185.1" y="219.3">AIN3- 11</text>
<text x="200.6" y="218">AIN2+</text>
<text x="200.6" y="221.5">AIN3-</text>
<text x="235.6" y="221.5">FORMAT1</text>
<text x="235.6" y="218">FORMAT0</text>
<text x="252.4" y="219.8">54</text>
<text x="252.4" y="216.3">55</text>
<text x="172.6" y="226.3">MODE0/GPIO0</text>
<text x="184.3" y="222.8">AIN3+ 12</text>
<text x="195.1" y="226.8">13</text>
<text x="200.6" y="225.1">AIN3+</text>
<text x="261.8" y="226.3">AVDD2B</text>
<text x="172.6" y="229.8">MODE1/GPIO1</text>
<text x="172.6" y="233.4">MODE2/GPIO2</text>
<text x="195.1" y="230.4">14</text>
<text x="195.1" y="233.9">15</text>
<text x="200.6" y="228.6">MODE0/GPIO0</text>
<text x="200.6" y="232.1">MODE1/GPIO1</text>
<text x="233.8" y="232.1">AREG2CAP</text>
<text x="252.4" y="230.4">51</text>
<text x="261.8" y="229.8">AREG2CAP</text>
<text x="371.1" y="228.1">AVDD2B</text>
<text x="55.4" y="236.9">DREGCAP</text>
<text x="171.3" y="236.9">MODE3/ALERT 16</text>
<text x="200.6" y="235.7">MODE2/GPIO2</text>
<text x="200.6" y="239.2">MODE3/ALERT</text>
<text x="236.1" y="239.2">REF_OUT</text>
<text x="252.4" y="237.4">49</text>
<text x="261.8" y="236.9">REF_OUT</text>
<text x="195.1" y="240.9">17</text>
<text x="195.1" y="244.5">18</text>
<text x="200.6" y="242.7">CONVST_SAR</text>
<text x="241.6" y="242.7">AIN4-</text>
<text x="252.4" y="244.5">47</text>
<text x="252.4" y="240.9">48</text>
<text x="261.8" y="240.4">AIN4-</text>
<text x="261.8" y="243.9">AIN4+</text>
<text x="195.1" y="248">19</text>
<text x="195.1" y="251.5">20</text>
<text x="200.6" y="246.2">ALERT/CS#</text>
<text x="200.6" y="249.8">DCLK2/SCLK</text>
<text x="240.4" y="246.2">AIN4+</text>
<text x="241.6" y="249.8">AIN5-</text>
<text x="252.4" y="251.5">45</text>
<text x="252.4" y="248">46</text>
<text x="261.8" y="247.5">AIN5-</text>
<text x="261.8" y="251">AIN5+</text>
<text x="195.1" y="255.1">21</text>
<text x="200.6" y="253.3">DCLK1/SDI</text>
<text x="200.6" y="256.8">DCLK0/SDO</text>
<text x="240.4" y="253.3">AIN5+</text>
<text x="371.1" y="256.3">AREG2CAP</text>
<text x="178.6" y="261.6">DREGCAP 23</text>
<text x="200.6" y="263.9">DREGCAP</text>
<text x="241.4" y="263.9">REF2-</text>
<text x="252.4" y="262.1">42</text>
<text x="261.8" y="258.1">AVDD1B</text>
<text x="195.1" y="269.2">25</text>
<text x="240.3" y="267.4">REF2+</text>
<text x="252.4" y="269.2">40</text>
<text x="252.4" y="265.6">41</text>
<text x="261.8" y="265.1">REF2+</text>
<text x="261.8" y="268.6">AIN6-</text>
<text x="195.1" y="272.7">26</text>
<text x="200.6" y="270.9">DOUT3</text>
<text x="200.6" y="274.5">DOUT2</text>
<text x="240.4" y="274.5">AIN6+</text>
<text x="241.6" y="270.9">AIN6-</text>
<text x="252.4" y="272.7">39</text>
<text x="261.8" y="272.2">AIN6+</text>
<text x="261.8" y="275.7">AIN7-</text>
<text x="195.1" y="276.2">27</text>
<text x="195.1" y="279.8">28</text>
<text x="200.6" y="278">DOUT1</text>
<text x="200.6" y="281.5">DOUT0</text>
<text x="240.4" y="281.5">AIN7+</text>
<text x="241.6" y="278">AIN7-</text>
<text x="252.4" y="279.8">37</text>
<text x="252.4" y="276.2">38</text>
<text x="261.8" y="279.2">AIN7+</text>
<text x="195.1" y="283.3">29</text>
<text x="195.1" y="286.8">30</text>
<text x="200.6" y="285">DCLK</text>
<text x="238" y="285">RESET#</text>
<text x="252.4" y="286.8">35</text>
<text x="252.4" y="283.3">36</text>
<text x="371.1" y="282.8">REF_OUT</text>
<text x="173.6" y="293.3">XTAL2/MCLK 32</text>
<text x="183.6" y="289.8">XTAL1</text>
<text x="195.1" y="290.3">31</text>
<text x="200.6" y="288.6">DRDY#</text>
<text x="200.6" y="292.1">XTAL1</text>
<text x="230.8" y="292.1">SYNC_OUT#</text>
<text x="233.9" y="288.6">SYNC_IN#</text>
<text x="252.4" y="293.9">33</text>
<text x="252.4" y="290.3">34</text>
<text x="261.8" y="289.8">SYNC_OUT</text>
<text x="200.6" y="295.6">XTAL2/MCLK</text>
<text x="237.9" y="295.6">START#</text>
<text x="264.3" y="295.6">1</text>
<text x="268.8" y="297">1</text>
<text x="521.1" y="298.6">REF1+</text>
<text x="521.1" y="305.7">REF2+</text>
<text x="371.1" y="311">AVDD1B</text>
<text x="435.4" y="306.2">REF_OUT</text>
<text x="536.9" y="333.9">XTAL2/MCLK</text>
<text x="125.2" y="341.5">1</text>
<text x="133" y="341">MODE0/GPIO0</text>
<text x="371.1" y="337.4">REF2+</text>
<text x="120.8" y="342.9">1</text>
<text x="240.6" y="344.5">SYNC_OUT</text>
<text x="471.7" y="344.5">XTAL1</text>
<text x="120.8" y="358.8">1</text>
<text x="125.2" y="357.4">1</text>
<text x="131.2" y="356.8">MODE1/GPIO1</text>
<text x="125.2" y="371.5">1</text>
<text x="131.2" y="370.9">MODE2/GPIO2</text>
<text x="120.8" y="372.9">1</text>
<text x="120.8" y="387">1</text>
<text x="125.2" y="385.6">1</text>
<text x="131.2" y="385.1">MODE3/ALERT</text>
</g>
<g font-size="3.2">
<text x="117.1" y="71.3">1</text>
<text x="127.8" y="71.3">2</text>
<text x="117.1" y="74.8">3</text>
<text x="127.8" y="74.8">4</text>
<text x="117.1" y="78.3">5</text>
<text x="117.1" y="81.8">7</text>
<text x="127.8" y="78.3">6</text>
<text x="127.8" y="81.8">8</text>
<text x="117.1" y="85.4">9</text>
<text x="117.1" y="88.9">11</text>
<text x="125.8" y="85.4">10</text>
<text x="125.8" y="88.9">12</text>
<text x="117.1" y="92.4">13</text>
<text x="117.1" y="96">15</text>
<text x="125.8" y="92.4">14</text>
<text x="125.8" y="96">16</text>
<text x="117.1" y="99.5">17</text>
<text x="125.8" y="99.5">18</text>
<text x="117.1" y="103">19</text>
<text x="125.8" y="103">20</text>
<text x="247" y="182.7">EP</text>
<text x="252.4" y="181">65</text>
<text x="240.2" y="196.8">AVSS4</text>
<text x="252.4" y="195.1">61</text>
<text x="197.1" y="198.6">5</text>
<text x="200.6" y="200.4">AVSS1A</text>
<text x="238.1" y="200.4">AVSS2A</text>
<text x="252.4" y="198.6">60</text>
<text x="240.2" y="225.1">AVSS3</text>
<text x="252.4" y="223.3">53</text>
<text x="475.5" y="227.4" transform="rotate(-90 475.5 227.4)">3</text>
<text x="479.1" y="227.4" transform="rotate(-90 479.1 227.4)">2</text>
<text x="482.6" y="227.4" transform="rotate(-90 482.6 227.4)">1</text>
<text x="524.9" y="223.9" transform="rotate(-90 524.9 223.9)">2</text>
<text x="528.5" y="223.9" transform="rotate(-90 528.5 223.9)">1</text>
<text x="252.4" y="233.9">50</text>
<text x="238.1" y="235.7">AVSS2B</text>
<text x="238.1" y="256.8">AVSS1B</text>
<text x="252.4" y="255.1">44</text>
<text x="195.1" y="258.6">22</text>
<text x="200.6" y="260.3">DGND</text>
<text x="499.3" y="336.2">4</text>
<text x="518.2" y="336.2">3</text>
<text x="499.3" y="343.3">1</text>
<text x="518.2" y="343.3">2</text>
</g>
<g font-size="3.2" fill="#f00">
<text x="252.4" y="191.6">62</text>
<text x="239.7" y="193.3">AVDD4</text>
<text x="197.1" y="202.1">6</text>
<text x="200.6" y="203.9">AVDD1A</text>
<text x="237.5" y="207.4">AVDD2A</text>
<text x="252.4" y="205.7">58</text>
<text x="252.4" y="226.8">52</text>
<text x="237.5" y="228.6">AVDD2B</text>
<text x="237.5" y="260.3">AVDD1B</text>
<text x="252.4" y="258.6">43</text>
<text x="195.1" y="265.6">24</text>
<text x="200.6" y="267.4">IOVDD</text>
</g>
</svg>
